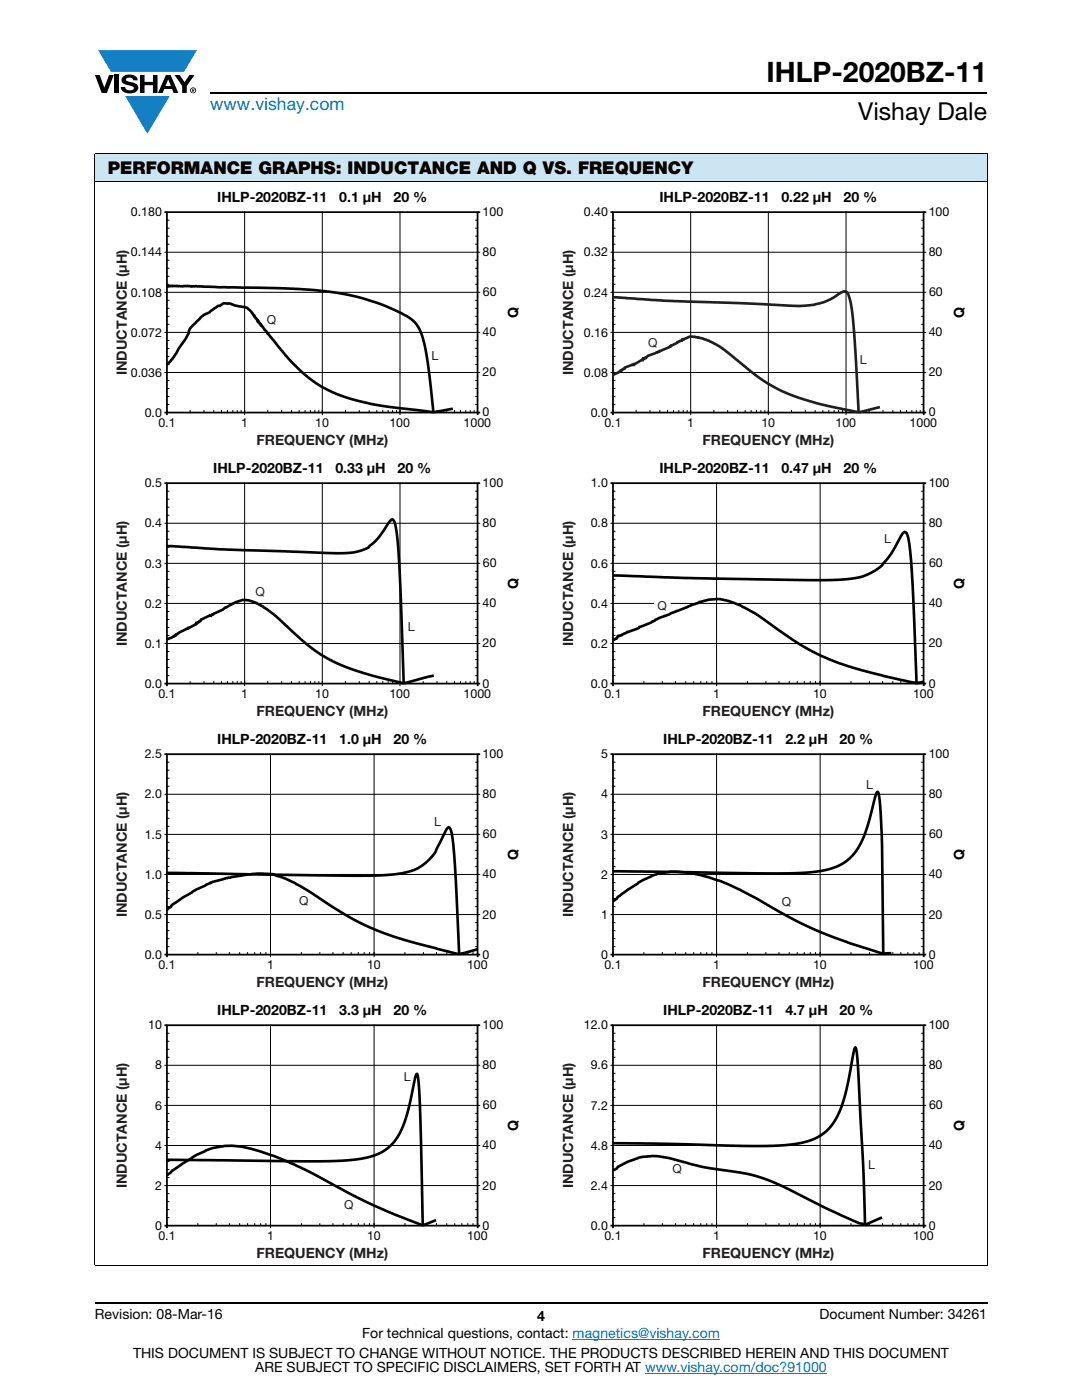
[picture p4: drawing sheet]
<svg xmlns="http://www.w3.org/2000/svg" width="216mm" height="279mm" viewBox="0 0 216 279" stroke-linecap="round" stroke-linejoin="round" font-family="sans-serif">
<g fill="#147fc3">
<path d="M19.6 10h19.7l-2.6 4.3h-1.1h-13.5z"/>
<path d="M25 19.2h8.9l-4.5 7.5z"/>
</g>
<g fill="#000">
<path d="M18.9 15h1l.9 2.5 1-2.5h.9l-1.4 3.6h-1zM22.9 15h.9v3.6h-.9zM24.6 15.3a2.1 2.1 0 0 1 2.8 .3l.1 .4h-.9a.79 .79 0 0 0-.7-.5 .79 .79 0 0 0-.8 .4l.3 .3 1 .2a1.08 1.08 0 0 1 1.2 1 1.08 1.08 0 0 1-1.1 1.2 1.73 1.73 0 0 1-2.4-1.2h.9a.96 .96 0 0 0 .8 .6 .96 .96 0 0 0 .9-.4 1.31 1.31 0 0 0-1.2-.6 1.03 1.03 0 0 1-1.1-.6 1.03 1.03 0 0 1 .2-1.1zM27.9 15h.9v1.3h1.7v-1.3h.9v3.6h-.9v-1.6h-1.7v1.6h-.9zM34.8 15h1.1l.9 1.4 1-1.4h1l-1.5 2.2v1.4h-.9v-1.4z"/>
<path d="M33.6 15.9l.5 1.3h-1.1zM33.1 15l-1.6 3.6h1l.3-.8h1.5l.3 .8h1l-1.6-3.6z"/>
<path d="M38.4 17.8h.2v.2h-.2zM38.3 17.7v.7h.1v-.3l.4 .3-.2-.3 .2-.2-.1-.2z"/>
<path d="M38.1 18a.46 .46 0 0 1 .9 0 .46 .46 0 0 1-.9 0zM37.9 18a.6 .6 0 0 0 1.2 0 .6 .6 0 0 0-1.2 0z"/>
</g>
<path d="M42 18.6h155M18.9 260h178.1" fill="none" stroke="#000" stroke-width=".36"/>
<path d="M114.3 267.3h29.3M128.7 274h36.3" fill="none" stroke="#007ec4" stroke-width=".2"/>
<path d="M18.9 30.7h178.1v5.5h-178.1z" fill="#cce5f3"/>
<path d="M18.9 30.7h178.1M18.9 36.2h178.1M18.9 30.8v221.7M197 30.8v221.7M18.9 252.6h178.1" fill="none" stroke="#000" stroke-width=".2"/>
<path d="M23 37.9h81v51.5h-81z" fill="#fff"/>
<g fill="none" stroke="#000" stroke-width=".2">
<path d="M32.8 50.3h62.5M32.8 58.3h62.5M33.3 59.9h.5M33.3 51.9h.5M33.3 53.5h.5M33.3 55.1h.5M33.3 56.7h.5M33.3 43.9h.5M33.3 45.5h.5M33.3 47.1h.5M33.3 48.7h.5M32.8 66.3h62.5"/>
<path d="M32.8 74.3h62.5M33.3 61.5h.5M33.3 63.1h.5M33.3 64.7h.5M33.3 67.9h.5M33.3 69.5h.5M33.3 71.1h.5M33.3 72.7h.5M33.3 75.9h.5M33.3 77.5h.5M33.3 79.1h.5M33.3 80.7h.5"/>
</g>
<path d="M32.8 42.3h.5M33.3 42.3h62v40h-62zM32.8 82.3h.5" fill="none" stroke="#000" stroke-width=".35"/>
<path d="M52.7 62.3h3v3h-3z" fill="#fff"/>
<path d="M52.7 62.3h3v3h-3z" fill="none" stroke="#fff" stroke-width=".35"/>
<path d="M85.3 69.5h3v3h-3z" fill="#fff"/>
<path d="M85.3 69.5h3v3h-3z" fill="none" stroke="#fff" stroke-width=".35"/>
<path d="M95.3 42.3h.5M33.3 82.3v.5M95.8 82.3h-.5v.5" fill="none" stroke="#000" stroke-width=".35"/>
<g fill="none" stroke="#000" stroke-width=".2">
<path d="M48.8 42.3v40.5M64.3 42.3v40.5M79.8 42.3v40.5M94.8 59.9h.5M94.8 51.9h.5M94.8 53.5h.5M94.8 55.1h.5M94.8 56.7h.5M94.8 43.9h.5M94.8 45.5h.5M94.8 47.1h.5M94.8 48.7h.5"/>
<path d="M95.3 50.3h.5M95.3 58.3h.5M94.8 61.5h.5M94.8 63.1h.5M94.8 64.7h.5M94.8 67.9h.5M94.8 69.5h.5M94.8 71.1h.5M94.8 72.7h.5M94.8 75.9h.5M94.8 77.5h.5M94.8 79.1h.5"/>
<path d="M95.3 74.3h.5M95.3 66.3h.5M33.3 81.8v.5M37.9 81.8v.5M40.7 81.8v.5M42.7 81.8v.5M44.2 81.8v.5M45.4 81.8v.5M46.4 81.8v.5M47.3 81.8v.5M48.1 81.8v.5M48.8 81.8v.5"/>
<path d="M53.4 81.8v.5M56.2 81.8v.5M58.2 81.8v.5M59.7 81.8v.5M60.9 81.8v.5M61.9 81.8v.5M62.8 81.8v.5M63.6 81.8v.5M68.9 81.8v.5M71.7 81.8v.5M73.7 81.8v.5M75.2 81.8v.5"/>
<path d="M76.4 81.8v.5M77.4 81.8v.5M78.3 81.8v.5M79.1 81.8v.5M84.4 81.8v.5M87.2 81.8v.5M89.2 81.8v.5M90.7 81.8v.5M91.9 81.8v.5M92.9 81.8v.5M93.8 81.8v.5M94.6 81.8v.5"/>
<path d="M94.8 80.7h.5M95.3 81.8v.5"/>
</g>
<path d="M33.3 57.1h4.1l6.7 .2 11.4 .2 6.3 .3 3.7 .4 5.2 .9 4 1.2 3.6 1.3 3.5 1.9a7.5 7.5 0 0 1 2.9 5.2l.8 4.9 1 8.7M33.3 72.8l.8-.8 .7-1 2.7-4.3a5.1 5.1 0 0 1 1.8-2.6l1.3-1.2 1.2-.6 1.7-1.2 .4-.1 .7-.5 1.2 .1 1.1 .4 2.3 .4 .9 .8 1.3 1.9 .2-.1 .2 .6 1.6 2 5 5.9 3.7 3.3 2 1.3 1.4 .8 1.8 .8 3.1 1 3.5 .9 2.9 .5 9.5 1.1 4.1-.6" fill="none" stroke="#050504" stroke-width=".53"/>
<path d="M112 37.9h81v51.5h-81z" fill="#fff"/>
<g fill="none" stroke="#000" stroke-width=".2">
<path d="M121.8 50.3h62.5M121.8 58.3h62.5M122.3 59.9h.5M122.3 51.9h.5M122.3 53.5h.5M122.3 55.1h.5M122.3 56.7h.5M122.3 43.9h.5M122.3 45.5h.5M122.3 47.1h.5M122.3 48.7h.5M121.8 66.3h62.5"/>
<path d="M121.8 74.3h62.5M122.3 61.5h.5M122.3 63.1h.5M122.3 64.7h.5M122.3 67.9h.5M122.3 69.5h.5M122.3 71.1h.5M122.3 72.7h.5M122.3 75.9h.5M122.3 77.5h.5M122.3 79.1h.5M122.3 80.7h.5"/>
</g>
<path d="M121.8 42.3h.5M122.3 42.3h62v40h-62zM121.8 82.3h.5" fill="none" stroke="#000" stroke-width=".35"/>
<path d="M128.7 67h3v3h-3z" fill="#fff"/>
<path d="M128.7 67h3v3h-3z" fill="none" stroke="#fff" stroke-width=".35"/>
<path d="M170.8 70.3h3v3h-3z" fill="#fff"/>
<path d="M170.8 70.3h3v3h-3z" fill="none" stroke="#fff" stroke-width=".35"/>
<path d="M184.3 42.3h.5M122.3 82.3v.5M184.8 82.3h-.5v.5" fill="none" stroke="#000" stroke-width=".35"/>
<g fill="none" stroke="#000" stroke-width=".2">
<path d="M137.8 42.3v40.5M153.3 42.3v40.5M168.8 42.3v40.5M183.8 59.9h.5M183.8 51.9h.5M183.8 53.5h.5M183.8 55.1h.5M183.8 56.7h.5M183.8 43.9h.5M183.8 45.5h.5M183.8 47.1h.5M183.8 48.7h.5"/>
<path d="M184.3 50.3h.5M184.3 58.3h.5M183.8 61.5h.5M183.8 63.1h.5M183.8 64.7h.5M183.8 67.9h.5M183.8 69.5h.5M183.8 71.1h.5M183.8 72.7h.5M183.8 75.9h.5M183.8 77.5h.5M183.8 79.1h.5"/>
<path d="M184.3 74.3h.5M184.3 66.3h.5M122.3 81.8v.5M126.9 81.8v.5M129.7 81.8v.5M131.7 81.8v.5M133.2 81.8v.5M134.4 81.8v.5M135.5 81.8v.5M136.3 81.8v.5M137.1 81.8v.5M142.4 81.8v.5"/>
<path d="M145.2 81.8v.5M147.2 81.8v.5M148.7 81.8v.5M149.9 81.8v.5M150.9 81.8v.5M151.8 81.8v.5M152.6 81.8v.5M157.9 81.8v.5M160.7 81.8v.5M162.7 81.8v.5M164.2 81.8v.5M165.4 81.8v.5"/>
<path d="M166.4 81.8v.5M167.3 81.8v.5M168.1 81.8v.5M173.4 81.8v.5M176.2 81.8v.5M178.2 81.8v.5M179.7 81.8v.5M180.9 81.8v.5M181.9 81.8v.5M182.8 81.8v.5M183.6 81.8v.5M183.8 80.7h.5"/>
<path d="M184.3 81.8v.5"/>
</g>
<path d="M122.3 59.3l10.8 .7 15.3 .5 11.1 .6 3-.3 1-.2 1.6-.6 1.7-.9a3.3 3.3 0 0 1 2-.9 5 5 0 0 1 1.1 3.1l.6 6.4 .8 14.6M122.3 74.8l1.7-.8 .1-.2 .5-.2 .2-.3 1.3-.5h.4l1.7-1.1 .1 .1 .4-.4 .1 .1 .4-.5 4.5-1.8 .3-.3 1.9-.9 .2-.2 1.5-.6h1l2.3 .6 2.6 1.3 7.8 6.1 2 1.4 2.8 1.5 2.9 1.2 3.7 1.1 7.5 1.6a6.9 6.9 0 0 0 3.9-.4l1.5-.4" fill="none" stroke="#211e1e" stroke-width=".53"/>
<path d="M23 92h81v51.5h-81z" fill="#fff"/>
<g fill="none" stroke="#000" stroke-width=".2">
<path d="M33.3 98h.5M33.3 99.6h.5M32.8 104.4h62.5M32.8 112.4h62.5M33.3 114h.5M33.3 115.6h.5M33.3 117.2h.5M33.3 118.8h.5M33.3 106h.5M33.3 107.6h.5M33.3 109.2h.5M33.3 110.8h.5"/>
<path d="M33.3 101.2h.5M33.3 102.8h.5M32.8 128.4h62.5M33.3 122h.5M33.3 123.6h.5M33.3 125.2h.5M33.3 126.8h.5M33.3 130h.5M33.3 131.6h.5M33.3 133.2h.5M33.3 134.8h.5M95.3 120.4h-62.5"/>
</g>
<path d="M32.8 96.4h.5M33.3 96.4h62v40h-62zM32.8 136.4h.5" fill="none" stroke="#000" stroke-width=".35"/>
<path d="M50.4 116.7h3v3h-3z" fill="#fff"/>
<path d="M50.4 116.7h3v3h-3z" fill="none" stroke="#fff" stroke-width=".35"/>
<path d="M80.6 123.6h3v3h-3z" fill="#fff"/>
<path d="M80.6 123.6h3v3h-3z" fill="none" stroke="#fff" stroke-width=".35"/>
<path d="M95.3 96.4h.5M33.3 136.4v.5M95.8 136.4h-.5v.5" fill="none" stroke="#000" stroke-width=".35"/>
<g fill="none" stroke="#000" stroke-width=".2">
<path d="M48.8 96.4v40.5M64.3 96.4v40.5M79.8 96.4v40.5M94.8 98h.5M94.8 99.6h.5M94.8 114h.5M94.8 115.6h.5M94.8 117.2h.5M94.8 118.8h.5M94.8 106h.5M94.8 107.6h.5M94.8 109.2h.5"/>
<path d="M94.8 110.8h.5M94.8 101.2h.5M94.8 102.8h.5M95.3 104.4h.5M95.3 112.4h.5M33.3 135.9v.5M37.9 135.9v.5M40.7 135.9v.5M42.7 135.9v.5M44.2 135.9v.5M45.4 135.9v.5M46.4 135.9v.5"/>
<path d="M47.3 135.9v.5M48.1 135.9v.5M48.8 135.9v.5M53.4 135.9v.5M56.2 135.9v.5M58.2 135.9v.5M59.7 135.9v.5M60.9 135.9v.5M61.9 135.9v.5M62.8 135.9v.5M63.6 135.9v.5M68.9 135.9v.5"/>
<path d="M71.7 135.9v.5M73.7 135.9v.5M75.2 135.9v.5M76.4 135.9v.5M77.4 135.9v.5M78.3 135.9v.5M79.1 135.9v.5M84.4 135.9v.5M87.2 135.9v.5M89.2 135.9v.5M90.7 135.9v.5M91.9 135.9v.5"/>
<path d="M92.9 135.9v.5M93.8 135.9v.5M94.6 135.9v.5M94.8 122h.5M94.8 123.6h.5M94.8 125.2h.5M94.8 126.8h.5M94.8 130h.5M94.8 131.6h.5M94.8 133.2h.5M94.8 134.8h.5M95.3 135.9v.5"/>
<path d="M95.3 128.4h.5M95.3 120.4h.5"/>
</g>
<path d="M33.3 109l12.1 .7 20.7 .7 4.3-.1 1.7-.4 1.5-.6 1.9-2 2.4-3.4a.45 .45 0 0 1 .6-.2 .45 .45 0 0 1 .2 .5 87.4 87.4 0 0 1 1.3 14.8l.6 17.4M33.3 127.6l1.5-.6 1-.8 3.2-1.5 .1-.3 .1 .1 .8-.6 .1-.3 1.8-.8a.27 .27 0 0 0 .3 .1 .27 .27 0 0 0 .2-.3l2.1-.9 1.6-1.1 2.3-.9 1.1 .1 1.4 .4 1.5 .8 2.1 1.5 6.9 6.2 1.9 1.5 2 1.2 2 1 3.5 1.4 3.6 1.1 4.7 1.1a5.2 5.2 0 0 0 3.8-.3l3.7-.9" fill="none" stroke="#050504" stroke-width=".53"/>
<path d="M112 92h81v51.5h-81z" fill="#fff"/>
<g fill="none" stroke="#000" stroke-width=".2">
<path d="M122.3 98h.5M122.3 99.6h.5M121.8 104.4h62.5M121.8 112.4h62.5M122.3 114h.5M122.3 115.6h.5M122.3 117.2h.5M122.3 118.8h.5M122.3 106h.5M122.3 107.6h.5M122.3 109.2h.5M122.3 110.8h.5"/>
<path d="M122.3 101.2h.5M122.3 102.8h.5M121.8 128.4h62.5M122.3 122h.5M122.3 123.6h.5M122.3 125.2h.5M122.3 126.8h.5M122.3 130h.5M122.3 131.6h.5M122.3 133.2h.5M122.3 134.8h.5M184.3 120.4h-62.5"/>
</g>
<path d="M121.8 96.4h.5M122.3 96.4h62v40h-62zM121.8 136.4h.5" fill="none" stroke="#000" stroke-width=".35"/>
<path d="M130.7 119.5h3v3h-3z" fill="#fff"/>
<path d="M130.7 119.5h3v3h-3z" fill="none" stroke="#fff" stroke-width=".35"/>
<path d="M175.6 106.1h3v3h-3z" fill="#fff"/>
<path d="M175.6 106.1h3v3h-3z" fill="none" stroke="#fff" stroke-width=".35"/>
<path d="M184.3 96.4h.5M122.3 136.4v.5M184.8 136.4h-.5v.5" fill="none" stroke="#000" stroke-width=".35"/>
<g fill="none" stroke="#000" stroke-width=".2">
<path d="M143 96.4v40.5M163.7 96.4l-.1 40.5M183.8 98h.5M183.8 99.6h.5M183.8 114h.5M183.8 115.6h.5M183.8 117.2h.5M183.8 118.8h.5M183.8 106h.5M183.8 107.6h.5M183.8 109.2h.5M183.8 110.8h.5"/>
<path d="M183.8 101.2h.5M183.8 102.8h.5M184.3 104.4h.5M184.3 112.4h.5M122.3 135.9v.5M128.5 135.9v.5M132.2 135.9v.5M134.8 135.9v.5M136.8 135.9v.5M138.4 135.9v.5M139.8 135.9v.5M141 135.9v.5"/>
<path d="M142.1 135.9v.5M149.1 135.9v.5M152.8 135.9v.5M155.4 135.9v.5M157.5 135.9v.5M159.1 135.9v.5M160.5 135.9v.5M161.7 135.9v.5M162.7 135.9v.5M169.8 135.9v.5M173.5 135.9v.5M176.1 135.9v.5"/>
<path d="M178.1 135.9v.5M179.7 135.9v.5M181.2 135.9v.5M182.3 135.9v.5M183.4 135.9v.5M183.8 122h.5M183.8 123.6h.5M183.8 125.2h.5M183.8 126.8h.5M183.8 130h.5M183.8 131.6h.5M183.8 133.2h.5"/>
<path d="M183.8 134.8h.5M184.3 128.4h.5M184.3 120.4h.5M184.3 135.9v.5"/>
</g>
<path d="M122.3 114.8l14.4 .5 23.2 .5h6l4.1-.3 1.9-.4 1-.4 1.6-.8 1.4-1 2-2.5 1.8-3.3a1.13 1.13 0 0 1 1-.9 5.3 5.3 0 0 1 .9 3.2l.5 8.3 .8 18.7M122.3 127.6a.96 .96 0 0 0 1-.7l.8-.1 1-.7 2.2-.7 .2-.3 2.4-.8 1.7-1 8-3.2 1.8-.4 2.3-.1 1.6 .3 2.4 .9 2.8 1.5 8 5.6 2.9 1.7 2.8 1.4 3.2 1.3 3.4 1.1 5.4 1.5 4.9 1.1a4.5 4.5 0 0 0 3.2 0" fill="none" stroke="#000" stroke-width=".53"/>
<path d="M23 146.1h81v51.5h-81z" fill="#fff"/>
<g fill="none" stroke="#000" stroke-width=".2">
<path d="M32.8 158.5h62.5M33.3 152.1h.5M33.3 153.7h.5M33.3 155.3h.5M33.3 156.9h.5M32.8 166.5h62.5M32.8 174.5h62.5M33.3 168.1h.5M33.3 169.7h.5M33.3 171.3h.5M33.3 172.9h.5M33.3 176.1h.5"/>
<path d="M33.3 177.7h.5M33.3 179.3h.5M33.3 160.1h.5M33.3 161.7h.5M33.3 163.3h.5M33.3 164.9h.5M32.8 182.5h62.5M33.3 180.9h.5M33.3 184.1h.5M33.3 185.7h.5M33.3 187.3h.5M33.3 188.9h.5"/>
</g>
<path d="M32.8 150.5h.5M33.3 150.5h62v40h-62zM32.8 190.5h.5" fill="none" stroke="#000" stroke-width=".35"/>
<path d="M59.1 178.4h3v3h-3z" fill="#fff"/>
<path d="M59.1 178.4h3v3h-3z" fill="none" stroke="#fff" stroke-width=".35"/>
<path d="M85.8 162.5h3v3h-3z" fill="#fff"/>
<path d="M85.8 162.5h3v3h-3z" fill="none" stroke="#fff" stroke-width=".35"/>
<path d="M95.3 150.5h.5M33.3 190.5v.5M95.8 190.5h-.5v.5" fill="none" stroke="#000" stroke-width=".35"/>
<g fill="none" stroke="#000" stroke-width=".2">
<path d="M54 150.5v40.5M74.6 150.5v40.5M94.8 152.1h.5M94.8 153.7h.5M94.8 155.3h.5M94.8 156.9h.5M95.3 158.5h.5M94.8 168.1h.5M94.8 169.7h.5M94.8 171.3h.5M94.8 172.9h.5M94.8 176.1h.5"/>
<path d="M94.8 177.7h.5M94.8 179.3h.5M94.8 160.1h.5M94.8 161.7h.5M94.8 163.3h.5M94.8 164.9h.5M95.3 166.5h.5M95.3 174.5h.5M33.3 190v.5M39.5 190v.5M43.2 190v.5M45.8 190v.5"/>
<path d="M47.8 190v.5M49.4 190v.5M50.8 190v.5M52 190v.5M53.1 190v.5M60.1 190v.5M63.8 190v.5M66.4 190v.5M68.5 190v.5M70.1 190v.5M71.5 190v.5M72.7 190v.5"/>
<path d="M73.7 190v.5M80.8 190v.5M84.5 190v.5M87.1 190v.5M89.1 190v.5M90.7 190v.5M92.2 190v.5M93.3 190v.5M94.4 190v.5M94.8 180.9h.5M94.8 184.1h.5M94.8 185.7h.5"/>
<path d="M94.8 187.3h.5M94.8 188.9h.5M95.3 190v.5M95.3 182.5h.5"/>
</g>
<path d="M33.3 174.2l37.3 .6 5.1-.1 3.6-.3 1.9-.4 1.6-.5 2.2-1.3 1.9-2.1 1.7-3.7a1.84 1.84 0 0 1 1-1.3 6.6 6.6 0 0 1 .8 3.5l.6 7.2 .6 14.7M33.3 181.6l.8-.6 .2-.4 2.2-1.5 2.4-1.5 3.3-1.5 3.3-.9 3.5-.6 2.4-.3 3 .2 2.4 .8 2 .9 2.8 1.7 7.1 4.6 5.1 2.6 5.9 2.2 9.9 2.6a5.2 5.2 0 0 0 4.3-.1l1.4-.4" fill="none" stroke="#000" stroke-width=".53"/>
<path d="M112 146.1h81v51.5h-81z" fill="#fff"/>
<g fill="none" stroke="#000" stroke-width=".2">
<path d="M121.8 158.5h62.5M122.3 152.1h.5M122.3 153.7h.5M122.3 155.3h.5M122.3 156.9h.5M121.8 166.5h62.5M121.8 174.5h62.5M122.3 168.1h.5M122.3 169.7h.5M122.3 171.3h.5M122.3 172.9h.5M122.3 176.1h.5"/>
<path d="M122.3 177.7h.5M122.3 179.3h.5M122.3 160.1h.5M122.3 161.7h.5M122.3 163.3h.5M122.3 164.9h.5M121.8 182.5h62.5M122.3 180.9h.5M122.3 184.1h.5M122.3 185.7h.5M122.3 187.3h.5M122.3 188.9h.5"/>
</g>
<path d="M121.8 150.5h.5M122.3 150.5h62v40h-62zM121.8 190.5h.5" fill="none" stroke="#000" stroke-width=".35"/>
<path d="M155.4 178.6h3v3h-3z" fill="#fff"/>
<path d="M155.4 178.6h3v3h-3z" fill="none" stroke="#fff" stroke-width=".35"/>
<path d="M172 155.1h3v3h-3z" fill="#fff"/>
<path d="M172 155.1h3v3h-3z" fill="none" stroke="#fff" stroke-width=".35"/>
<path d="M184.3 150.5h.5M122.3 190.5v.5M184.8 190.5h-.5v.5" fill="none" stroke="#000" stroke-width=".35"/>
<g fill="none" stroke="#000" stroke-width=".2">
<path d="M143 150.5v40.5M163.7 150.5l-.1 40.5M183.8 152.1h.5M183.8 153.7h.5M183.8 155.3h.5M183.8 156.9h.5M184.3 158.5h.5M183.8 168.1h.5M183.8 169.7h.5M183.8 171.3h.5M183.8 172.9h.5M183.8 176.1h.5"/>
<path d="M183.8 177.7h.5M183.8 179.3h.5M183.8 160.1h.5M183.8 161.7h.5M183.8 163.3h.5M183.8 164.9h.5M184.3 166.5h.5M184.3 174.5h.5M122.3 190v.5M128.5 190v.5M132.2 190v.5M134.8 190v.5"/>
<path d="M136.8 190v.5M138.4 190v.5M139.8 190v.5M141 190v.5M142.1 190v.5M149.1 190v.5M152.8 190v.5M155.4 190v.5M157.5 190v.5M159.1 190v.5M160.5 190v.5M161.7 190v.5"/>
<path d="M162.7 190v.5M169.8 190v.5M173.5 190v.5M176.1 190v.5M178.1 190v.5M179.7 190v.5M181.2 190v.5M182.3 190v.5M183.4 190v.5M183.8 180.9h.5M183.8 184.1h.5M183.8 185.7h.5"/>
<path d="M183.8 187.3h.5M183.8 188.9h.5M184.3 182.5h.5M184.3 190v.5"/>
</g>
<path d="M122.3 179.9l1.8-1.5 3.4-2.3 2.6-1.3 1.5-.5 2.2-.3h1.3l2.1 .1 2.4 .5 4.3 1.3 3.8 1.7 10.5 5.8 4.7 2.3 6.7 2.5 5.9 1.9a2.87 2.87 0 0 0 1.9 .1h.5M122.3 173.9l34.1 .4 5.6-.2 3.7-.7 1.7-.7 1.6-.9 1.2-1.2 1-1.4 .8-1.5 .8-1.9 1.9-6.8 .4-.9a5 5 0 0 1 .5 2.7l.4 7.9 .2 21.8" fill="none" stroke="#000" stroke-width=".53"/>
<path d="M23 200.2h81v51.5h-81z" fill="#fff"/>
<g fill="none" stroke="#000" stroke-width=".2">
<path d="M32.8 212.6h62.5M33.3 214.2h.5M33.3 215.8h.5M33.3 217.4h.5M33.3 219h.5M33.3 206.2h.5M33.3 207.8h.5M33.3 209.4h.5M33.3 211h.5M32.8 220.6h62.5M32.8 236.6h62.5M33.3 222.2h.5"/>
<path d="M33.3 223.8h.5M33.3 225.4h.5M33.3 227h.5M33.3 230.2h.5M33.3 231.8h.5M33.3 233.4h.5M33.3 235h.5M33.3 238.2h.5M33.3 239.8h.5M95.3 228.6h-62.5M33.3 241.4h.5M33.3 243h.5"/>
</g>
<path d="M32.8 204.6h.5M33.3 204.6h62v40h-62zM32.8 244.6h.5" fill="none" stroke="#000" stroke-width=".35"/>
<path d="M68.1 239h3v3h-3z" fill="#fff"/>
<path d="M68.1 239h3v3h-3z" fill="none" stroke="#fff" stroke-width=".35"/>
<path d="M79.8 213.4h3v3h-3z" fill="#fff"/>
<path d="M79.8 213.4h3v3h-3z" fill="none" stroke="#fff" stroke-width=".35"/>
<path d="M95.3 204.6h.5M33.3 244.6v.5M95.8 244.6h-.5v.5" fill="none" stroke="#000" stroke-width=".35"/>
<g fill="none" stroke="#000" stroke-width=".2">
<path d="M54 204.6v40.5M74.6 204.6v40.5M94.8 214.2h.5M94.8 215.8h.5M94.8 217.4h.5M94.8 219h.5M94.8 206.2h.5M94.8 207.8h.5M94.8 209.4h.5M94.8 211h.5M95.3 212.6h.5M94.8 222.2h.5"/>
<path d="M94.8 223.8h.5M94.8 225.4h.5M94.8 227h.5M94.8 230.2h.5M94.8 231.8h.5M94.8 233.4h.5M94.8 235h.5M94.8 238.2h.5M94.8 239.8h.5M95.3 220.6h.5M95.3 236.6h.5M95.3 228.6h.5"/>
<path d="M33.3 244.1v.5M39.5 244.1v.5M43.2 244.1v.5M45.8 244.1v.5M47.8 244.1v.5M49.4 244.1v.5M50.8 244.1v.5M52 244.1v.5M53.1 244.1v.5M60.1 244.1v.5M63.8 244.1v.5M66.4 244.1v.5"/>
<path d="M68.5 244.1v.5M70.1 244.1v.5M71.5 244.1v.5M72.7 244.1v.5M73.7 244.1v.5M80.8 244.1v.5M84.5 244.1v.5M87.1 244.1v.5M89.1 244.1v.5M90.7 244.1v.5M92.2 244.1v.5M93.3 244.1v.5"/>
<path d="M94.4 244.1v.5M94.8 241.4h.5M94.8 243h.5M95.3 244.1v.5"/>
</g>
<path d="M33.3 231.5l32.4 .2 5.3-.3 3.6-.8 1.7-.7 1.4-1.1 1.2-1.2 .9-1.5 1.4-3.7 1.6-7.1 .4-1a20.7 20.7 0 0 1 .6 6l.6 24.3M33.3 234.5l1-.8 4.2-2.8 2.6-1.3 1.5-.5 2.2-.4 1.4-.1 2.4 .3 3 .8 2.9 1 4.3 1.7 14.5 7.6 5.5 2.4 5 1.9a2.21 2.21 0 0 0 1.9-.3l1.3-.5" fill="none" stroke="#000" stroke-width=".53"/>
<path d="M112 200.2h81v51.5h-81z" fill="#fff"/>
<g fill="none" stroke="#000" stroke-width=".2">
<path d="M121.8 212.6h62.5M122.3 214.2h.5M122.3 215.8h.5M122.3 217.4h.5M122.3 219h.5M122.3 206.2h.5M122.3 207.8h.5M122.3 209.4h.5M122.3 211h.5M121.8 220.6h62.5M121.8 236.6h62.5M122.3 222.2h.5"/>
<path d="M122.3 223.8h.5M122.3 225.4h.5M122.3 227h.5M122.3 230.2h.5M122.3 231.8h.5M122.3 233.4h.5M122.3 235h.5M122.3 238.2h.5M122.3 239.8h.5M184.3 228.6h-62.5M122.3 241.4h.5M122.3 243h.5"/>
</g>
<path d="M121.8 204.6h.5M122.3 204.6h62v40h-62zM121.8 244.6h.5" fill="none" stroke="#000" stroke-width=".35"/>
<path d="M133.7 231.9h3v3h-3z" fill="#fff"/>
<path d="M133.7 231.9h3v3h-3z" fill="none" stroke="#fff" stroke-width=".35"/>
<path d="M172.4 231h3v3h-3z" fill="#fff"/>
<path d="M172.4 231h3v3h-3z" fill="none" stroke="#fff" stroke-width=".35"/>
<path d="M184.3 204.6h.5M122.3 244.6v.5M184.8 244.6h-.5v.5" fill="none" stroke="#000" stroke-width=".35"/>
<g fill="none" stroke="#000" stroke-width=".2">
<path d="M143 204.6v40.5M163.7 204.6l-.1 40.5M183.8 214.2h.5M183.8 215.8h.5M183.8 217.4h.5M183.8 219h.5M183.8 206.2h.5M183.8 207.8h.5M183.8 209.4h.5M183.8 211h.5M184.3 212.6h.5M183.8 222.2h.5"/>
<path d="M183.8 223.8h.5M183.8 225.4h.5M183.8 227h.5M183.8 230.2h.5M183.8 231.8h.5M183.8 233.4h.5M183.8 235h.5M183.8 238.2h.5M183.8 239.8h.5M184.3 220.6h.5M184.3 236.6h.5M184.3 228.6h.5"/>
<path d="M122.3 244.1v.5M128.5 244.1v.5M132.2 244.1v.5M134.8 244.1v.5M136.8 244.1v.5M138.4 244.1v.5M139.8 244.1v.5M141 244.1v.5M142.1 244.1v.5M149.1 244.1v.5M152.8 244.1v.5M155.4 244.1v.5"/>
<path d="M157.5 244.1v.5M159.1 244.1v.5M160.5 244.1v.5M161.7 244.1v.5M162.7 244.1v.5M169.8 244.1v.5M173.5 244.1v.5M176.1 244.1v.5M178.1 244.1v.5M179.7 244.1v.5M181.2 244.1v.5M182.3 244.1v.5"/>
<path d="M183.4 244.1v.5M183.8 241.4h.5M183.8 243h.5M184.3 244.1v.5"/>
</g>
<path d="M122.3 228.2l30.6 .5 5.5-.4 2-.3 1.7-.6 1.6-.7 1.5-1.3 1.2-1.5 .9-1.7 1.4-4 1.6-8.1 .4-1a46.5 46.5 0 0 1 .8 8.8l.7 14.8 .4 11.9M122.3 233.6l.8-.4 .2-.3 1.8-1 2.7-1 2.3-.2 3.4 .4 6.6 1.8 8.9 1.4 3.8 1 3.6 1.6 7.4 3.8 7.7 3.4 1.4 .2 3.1-1.3" fill="none" stroke="#000" stroke-width=".53"/>
<text font-size="5.6" x="153" y="16.4">IHLP-2020BZ-11</text>
<text font-size="4.9" x="171.3" y="24">Vishay Dale</text>
<text font-size="3.5" fill="#007ec4" x="42" y="21.9">www.vishay.com</text>
<text font-size="3.5" x="21.5" y="34.8">PERFORMANCE GRAPHS: INDUCTANCE AND Q VS. FREQUENCY</text>
<g font-size="2.8" fill="#050504">
<text x="43.3" y="40.3">IHLP-2020BZ-11</text>
<text x="67.7" y="40.3">0.1 μH</text>
<text x="78.5" y="40.3">20 %</text>
<text x="131.6" y="40.3">IHLP-2020BZ-11</text>
<text x="155.9" y="40.3">0.22 μH</text>
<text x="168.3" y="40.3">20 %</text>
<text x="42.6" y="94.4">IHLP-2020BZ-11</text>
<text x="66.9" y="94.4">0.33 μH</text>
<text x="79.3" y="94.4">20 %</text>
<text x="131.6" y="94.4">IHLP-2020BZ-11</text>
<text x="155.9" y="94.4">0.47 μH</text>
<text x="168.3" y="94.4">20 %</text>
<text x="43.3" y="148.5">IHLP-2020BZ-11</text>
<text x="67.7" y="148.5">1.0 μH</text>
<text x="78.5" y="148.5">20 %</text>
<text x="132.3" y="148.5">IHLP-2020BZ-11</text>
<text x="156.7" y="148.5">2.2 μH</text>
<text x="167.5" y="148.5">20 %</text>
<text x="43.3" y="202.6">IHLP-2020BZ-11</text>
<text x="67.7" y="202.6">3.3 μH</text>
<text x="78.5" y="202.6">20 %</text>
<text x="132.3" y="202.6">IHLP-2020BZ-11</text>
<text x="156.7" y="202.6">4.7 μH</text>
<text x="167.5" y="202.6">20 %</text>
</g>
<g font-size="2.8">
<text x="103.4" y="63.4" transform="rotate(-90 103.4 63.4)">Q</text>
<text x="192.4" y="63.4" transform="rotate(-90 192.4 63.4)">Q</text>
<text x="103.4" y="117.5" transform="rotate(-90 103.4 117.5)">Q</text>
<text x="192.4" y="117.5" transform="rotate(-90 192.4 117.5)">Q</text>
<text x="103.4" y="171.6" transform="rotate(-90 103.4 171.6)">Q</text>
<text x="192.4" y="171.6" transform="rotate(-90 192.4 171.6)">Q</text>
<text x="103.4" y="225.7" transform="rotate(-90 103.4 225.7)">Q</text>
<text x="192.4" y="225.7" transform="rotate(-90 192.4 225.7)">Q</text>
<text x="18.9" y="263.3">Revision: 08-Mar-16</text>
<text x="107.2" y="263.6">4</text>
<text x="163.6" y="263.3">Document Number: 34261</text>
<text x="72.3" y="267.1">For technical questions, contact: magnetics@vishay.com</text>
<text x="26.5" y="271">THIS DOCUMENT IS SUBJECT TO CHANGE WITHOUT NOTICE. THE PRODUCTS DESCRIBED HEREIN AND THIS DOCUMENT</text>
<text x="50.9" y="273.8">ARE SUBJECT TO SPECIFIC DISCLAIMERS, SET FORTH AT www.vishay.com/doc?91000</text>
</g>
<g font-size="2.8" fill="#231f20">
<text x="25.3" y="74.9" transform="rotate(-90 25.3 74.9)">INDUCTANCE (μH)</text>
<text x="114.3" y="74.9" transform="rotate(-90 114.3 74.9)">INDUCTANCE (μH)</text>
<text x="51.2" y="88.8">FREQUENCY (MHz)</text>
<text x="140.2" y="88.8">FREQUENCY (MHz)</text>
<text x="25.3" y="129" transform="rotate(-90 25.3 129)">INDUCTANCE (μH)</text>
<text x="114.3" y="129" transform="rotate(-90 114.3 129)">INDUCTANCE (μH)</text>
<text x="51.2" y="142.9">FREQUENCY (MHz)</text>
<text x="140.2" y="142.9">FREQUENCY (MHz)</text>
<text x="25.3" y="183.1" transform="rotate(-90 25.3 183.1)">INDUCTANCE (μH)</text>
<text x="114.3" y="183.1" transform="rotate(-90 114.3 183.1)">INDUCTANCE (μH)</text>
<text x="51.2" y="197">FREQUENCY (MHz)</text>
<text x="140.2" y="197">FREQUENCY (MHz)</text>
<text x="25.3" y="237.2" transform="rotate(-90 25.3 237.2)">INDUCTANCE (μH)</text>
<text x="114.3" y="237.2" transform="rotate(-90 114.3 237.2)">INDUCTANCE (μH)</text>
<text x="51.2" y="251.1">FREQUENCY (MHz)</text>
<text x="140.2" y="251.1">FREQUENCY (MHz)</text>
</g>
<g font-size="2.5">
<text x="26.1" y="43.2">0.180</text>
<text x="96.3" y="43.2">100</text>
<text x="116.5" y="43.2">0.40</text>
<text x="185.3" y="43.2">100</text>
<text x="26.1" y="51.2">0.144</text>
<text x="96.3" y="51.2">80</text>
<text x="116.5" y="51.2">0.32</text>
<text x="185.3" y="51.2">80</text>
<text x="26.1" y="59.2">0.108</text>
<text x="96.4" y="59.1">60</text>
<text x="116.5" y="59.2">0.24</text>
<text x="185.4" y="59.1">60</text>
<text x="26.1" y="67.2">0.072</text>
<text x="96.3" y="67.1">40</text>
<text x="116.5" y="67.2">0.16</text>
<text x="185.3" y="67.1">40</text>
<text x="26.1" y="75.2">0.036</text>
<text x="96.3" y="75.1">20</text>
<text x="116.5" y="75.2">0.08</text>
<text x="185.3" y="75.1">20</text>
<text x="28.9" y="83.2">0.0</text>
<text x="96.3" y="83.1">0</text>
<text x="117.9" y="83.2">0.0</text>
<text x="185.3" y="83.1">0</text>
<text x="28.9" y="97.3">0.5</text>
<text x="96.3" y="97.3">100</text>
<text x="117.9" y="97.3">1.0</text>
<text x="185.3" y="97.3">100</text>
<text x="28.9" y="105.3">0.4</text>
<text x="96.3" y="105.2">80</text>
<text x="117.9" y="105.3">0.8</text>
<text x="185.3" y="105.2">80</text>
<text x="28.9" y="113.3">0.3</text>
<text x="96.4" y="113.2">60</text>
<text x="117.9" y="113.3">0.6</text>
<text x="185.4" y="113.2">60</text>
<text x="28.9" y="121.3">0.2</text>
<text x="96.3" y="121.2">40</text>
<text x="117.9" y="121.3">0.4</text>
<text x="185.3" y="121.2">40</text>
<text x="28.9" y="129.3">0.1</text>
<text x="96.3" y="129.2">20</text>
<text x="117.9" y="129.3">0.2</text>
<text x="185.3" y="129.2">20</text>
<text x="28.9" y="137.3">0.0</text>
<text x="96.3" y="137.2">0</text>
<text x="117.9" y="137.3">0.0</text>
<text x="185.3" y="137.2">0</text>
<text x="28.9" y="151.3">2.5</text>
<text x="96.3" y="151.3">100</text>
<text x="119.9" y="151.3">5</text>
<text x="185.3" y="151.3">100</text>
<text x="28.9" y="159.4">2.0</text>
<text x="96.3" y="159.3">80</text>
<text x="119.9" y="159.4">4</text>
<text x="185.3" y="159.3">80</text>
<text x="28.9" y="167.4">1.5</text>
<text x="96.4" y="167.3">60</text>
<text x="119.9" y="167.4">3</text>
<text x="185.4" y="167.3">60</text>
<text x="28.9" y="175.4">1.0</text>
<text x="96.3" y="175.3">40</text>
<text x="119.9" y="175.4">2</text>
<text x="185.3" y="175.3">40</text>
<text x="28.9" y="183.4">0.5</text>
<text x="96.3" y="183.3">20</text>
<text x="119.9" y="183.4">1</text>
<text x="185.3" y="183.3">20</text>
<text x="28.9" y="191.4">0.0</text>
<text x="96.3" y="191.3">0</text>
<text x="119.9" y="191.4">0</text>
<text x="185.3" y="191.3">0</text>
<text x="29.6" y="205.4">10</text>
<text x="96.3" y="205.4">100</text>
<text x="116.5" y="205.4">12.0</text>
<text x="185.3" y="205.4">100</text>
<text x="30.9" y="213.4">8</text>
<text x="96.3" y="213.4">80</text>
<text x="117.9" y="213.4">9.6</text>
<text x="185.3" y="213.4">80</text>
<text x="30.9" y="221.5">6</text>
<text x="96.4" y="221.4">60</text>
<text x="117.9" y="221.5">7.2</text>
<text x="185.4" y="221.4">60</text>
<text x="30.9" y="229.5">4</text>
<text x="96.3" y="229.4">40</text>
<text x="117.9" y="229.5">4.8</text>
<text x="185.3" y="229.4">40</text>
<text x="30.9" y="237.5">2</text>
<text x="96.3" y="237.4">20</text>
<text x="117.9" y="237.5">2.4</text>
<text x="185.3" y="237.4">20</text>
<text x="30.9" y="245.5">0</text>
<text x="96.3" y="245.4">0</text>
<text x="117.9" y="245.5">0.0</text>
<text x="185.3" y="245.4">0</text>
</g>
<g font-size="2.5" fill="#231f20">
<text x="53.3" y="64.6">Q</text>
<text x="86.1" y="71.8">L</text>
<text x="129.3" y="69.3">Q</text>
<text x="171.6" y="72.6">L</text>
<text x="176.4" y="108.4">L</text>
<text x="51" y="119">Q</text>
<text x="81.4" y="125.9">L</text>
<text x="131.2" y="121.8">Q</text>
<text x="172.8" y="157.4">L</text>
<text x="86.6" y="164.8">L</text>
<text x="59.7" y="180.6">Q</text>
<text x="156" y="180.8">Q</text>
<text x="80.6" y="215.7">L</text>
<text x="173.2" y="233.2">L</text>
<text x="134.2" y="234.2">Q</text>
<text x="68.7" y="241.2">Q</text>
</g>
<g font-size="2.5" fill="#050504">
<text x="31.6" y="85.2">0.1</text>
<text x="48.1" y="85.2">1</text>
<text x="62.9" y="85.2">10</text>
<text x="77.7" y="85.2">100</text>
<text x="92.5" y="85.2">1000</text>
<text x="120.6" y="85.2">0.1</text>
<text x="137.1" y="85.2">1</text>
<text x="151.9" y="85.2">10</text>
<text x="166.7" y="85.2">100</text>
<text x="181.5" y="85.2">1000</text>
<text x="31.6" y="139.3">0.1</text>
<text x="48.1" y="139.3">1</text>
<text x="62.9" y="139.3">10</text>
<text x="77.7" y="139.3">100</text>
<text x="92.5" y="139.3">1000</text>
<text x="120.6" y="139.3">0.1</text>
<text x="142.3" y="139.3">1</text>
<text x="162.2" y="139.3">10</text>
<text x="182.2" y="139.3">100</text>
<text x="31.6" y="193.4">0.1</text>
<text x="53.3" y="193.4">1</text>
<text x="73.2" y="193.4">10</text>
<text x="93.2" y="193.4">100</text>
<text x="120.6" y="193.4">0.1</text>
<text x="142.3" y="193.4">1</text>
<text x="162.2" y="193.4">10</text>
<text x="182.2" y="193.4">100</text>
<text x="31.6" y="247.5">0.1</text>
<text x="53.3" y="247.5">1</text>
<text x="73.2" y="247.5">10</text>
<text x="93.2" y="247.5">100</text>
<text x="120.6" y="247.5">0.1</text>
<text x="142.3" y="247.5">1</text>
<text x="162.2" y="247.5">10</text>
<text x="182.2" y="247.5">100</text>
</g>
</svg>
